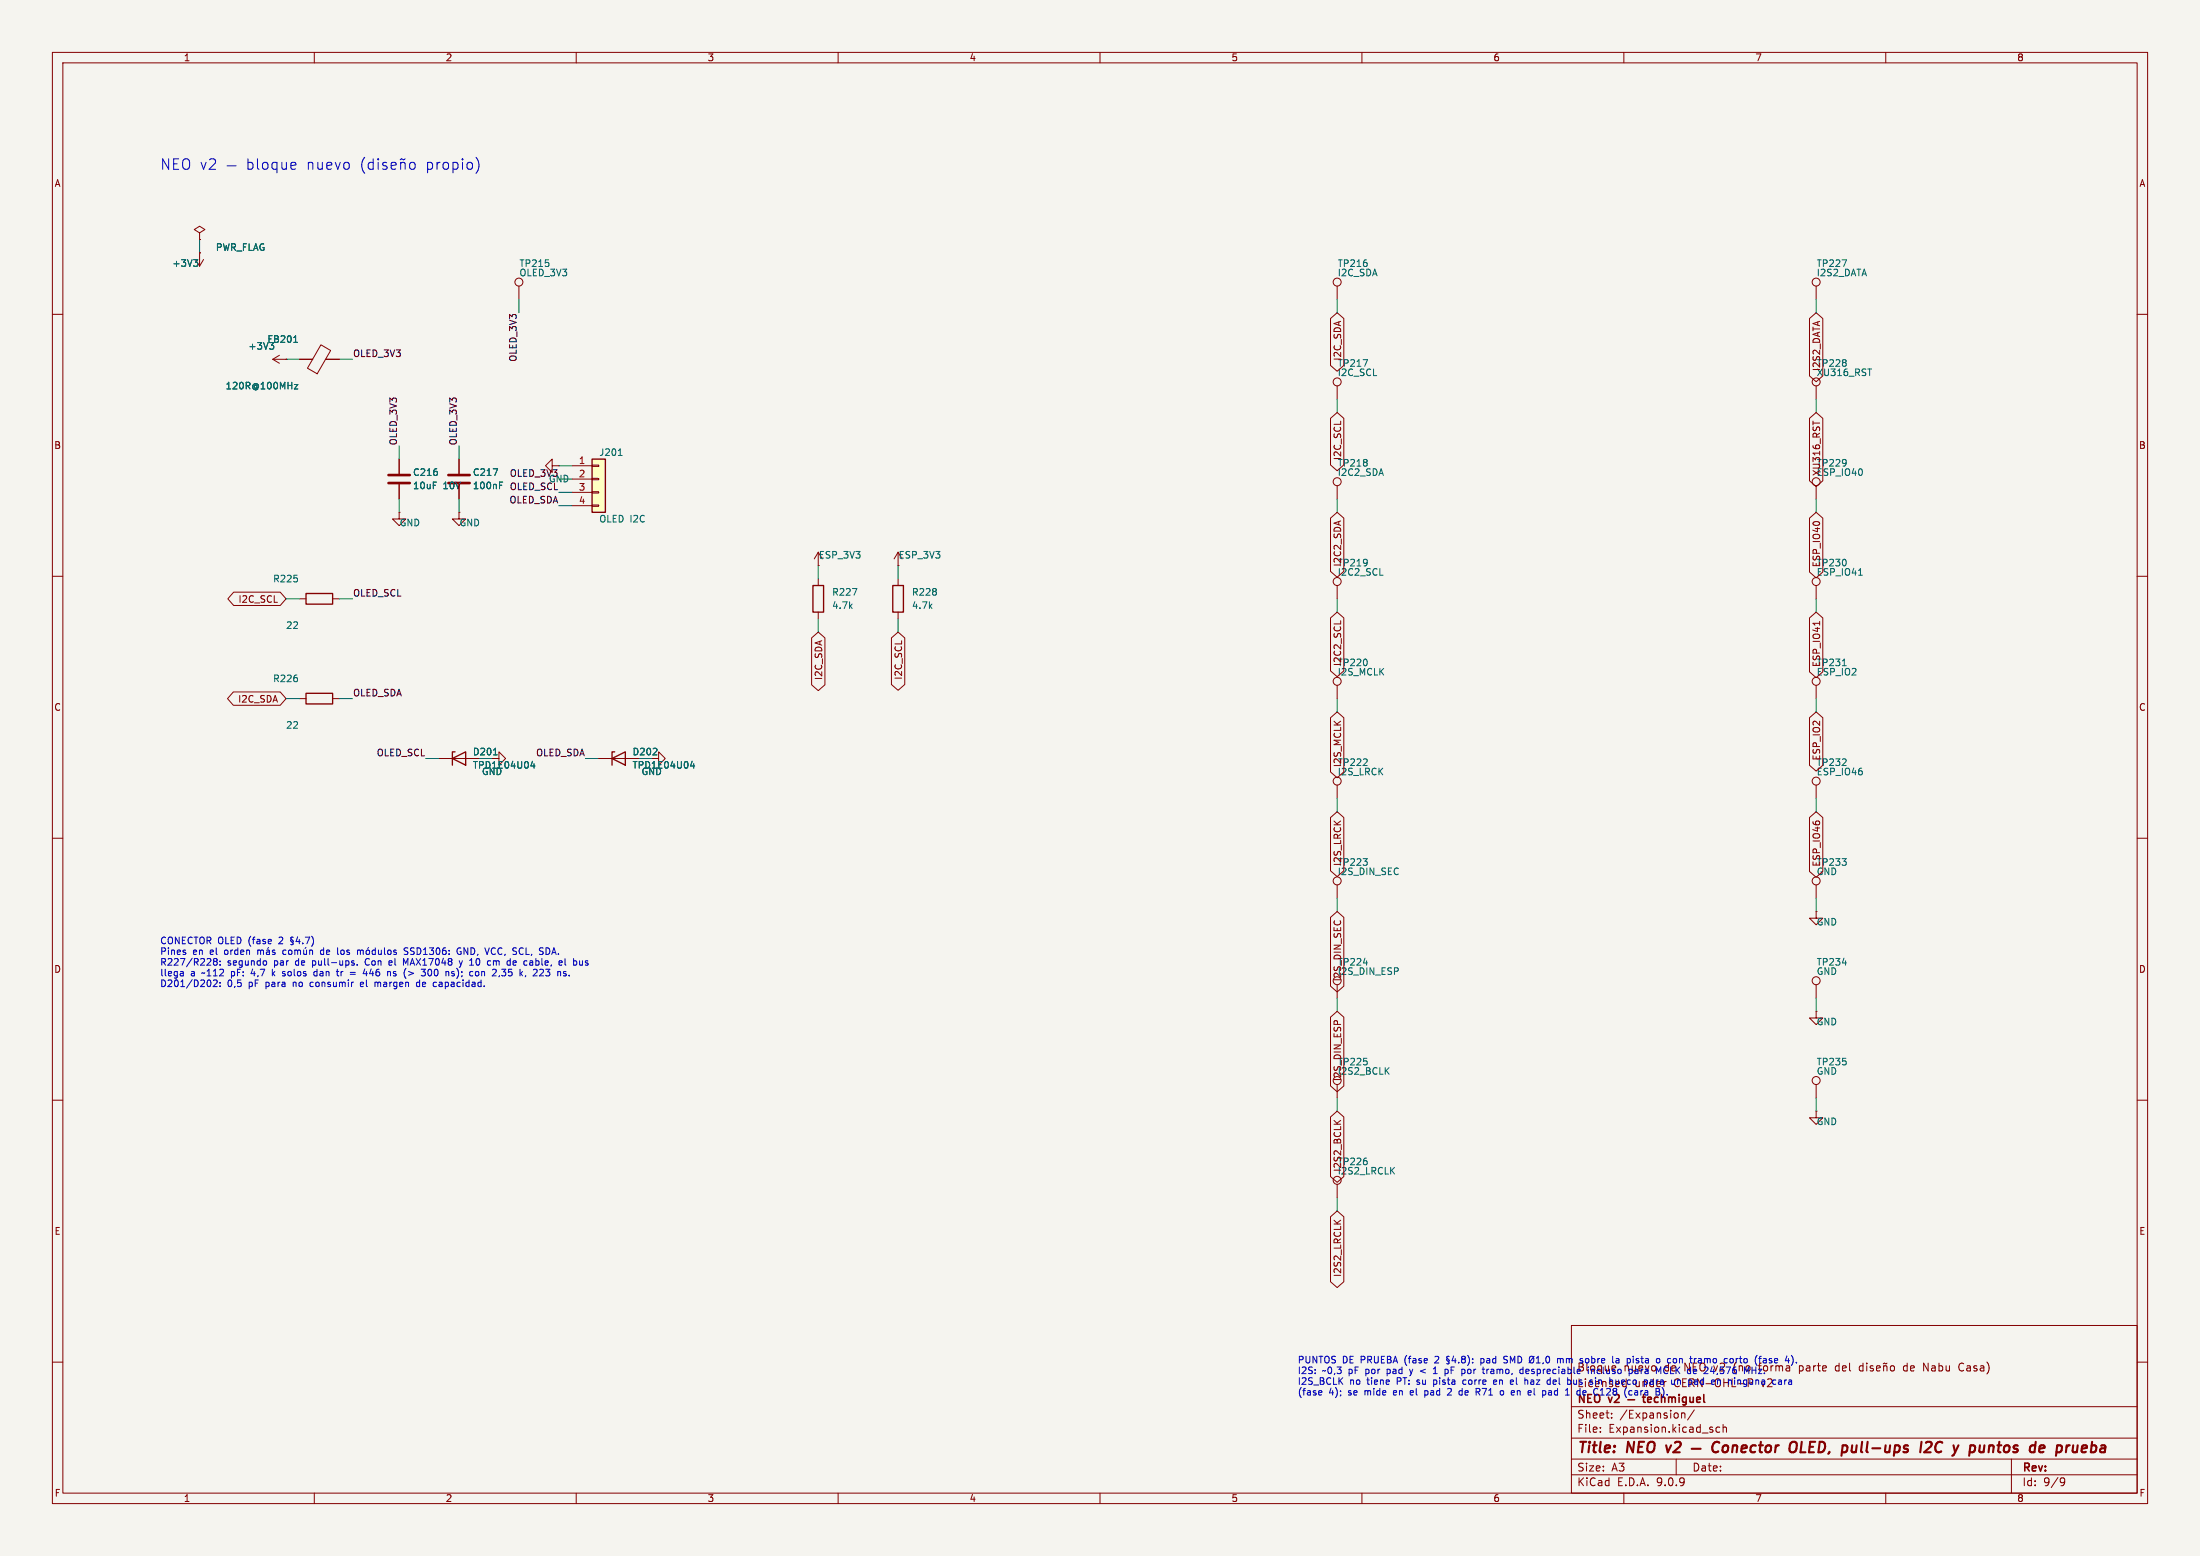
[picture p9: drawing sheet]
<svg xmlns="http://www.w3.org/2000/svg" width="420mm" height="297mm" viewBox="0 0 420 297" stroke-linecap="round" stroke-linejoin="round" font-family="sans-serif">
<path d="M0 0h420v297h-420z" fill="#f5f4ef" stroke="#f5f4ef" stroke-width=".19"/>
<g fill="none" stroke="#840000" stroke-width=".19">
<path d="M10 10h400v277h-400zM12 12h396v273h-396zM60 10v2M110 10v2M160 10v2M210 10v2M260 10v2M310 10v2M360 10v2M37.3 49.5l.8 1.3M38.1 48.3h.1M38.1 44.5l1-.7-1-.6-1 .6 1 .7v1.2"/>
<path d="M38.1 45.7h.1M38.1 48.3v2.5M38.9 49.5l-.8 1.3M10 60h2M408 60h2M255.3 92.7v2.6M10 110h2M156.2 110.5v1.3M156.2 116.8v1.3M408 110h2M346.7 130.8v2.6M10 160h2"/>
<path d="M346.7 149.9v2.5M408 160h2M346.7 168.9v2.6M10 210h2M408 210h2M300 253h108v32h-108zM10 260h2M300 278.5h108M300 274.5h108M300 268.5h108M305.5 273.2v.2M305.5 272.5v.1"/>
<path d="M307.7 270.5v.2M307.7 269.8v.1M308.2 260.7l.2 .1M320 278.5v3M321 269.7v1M321 269.8l.2-.1 .4 .1 .1 .9M323.4 269.1l-1.2 1.9M328.3 272.5l-.4-.1-.3 .3 .1 .6h.6M328.9 272.5l.3-.1 .3 .1 .1 .9M328.9 271.9v1.5M343.5 260.7v1.5M343.5 261.6l.2 .1"/>
<path d="M343.7 260.7l-.2 .1M350.7 260.7l-.3 .3v.4l.3 .3M355.7 260.2v1.5M355.7 260.8l-.5-.1-.3 .3 .2 .6h.6M356.4 260.2v.1M356.4 260.7v1M357.6 260.8l-.4-.1-.2 .2 .1 .2 .5 .2v.3h-.6M358.2 261.2l.7-.2v-.2l-.5-.1-.2 .2 .1 .7h.6M359.6 260.8l.2-.1 .4 .1v.9M359.6 260.7v1M360.2 260.2l-.2 .1-.3-.1-.2 .1M361 260.8l.4-.1 .3 .3v.4l-.3 .3-.4-.1-.1-.2z"/>
<path d="M363.9 260.7l-.4 .1-.1 .2v.5l.5 .2M367.2 260.2l.9 1.5v-1.5M368.8 260.8h.6v.9M369.4 261l-.5 .1a.29 .29 0 0 0-.2 .3 .29 .29 0 0 0 .2 .3l.5-.1M370.2 260.8l.4-.1 .3 .3-.2 .6h-.5M370.2 260.2v1.5M371.5 260.7l.1 .9 .3 .1 .3-.2M372.2 260.7v1M374.9 260.3a.6 .6 0 0 0-.8 0 .6 .6 0 0 0-.2 .7 .56 .56 0 0 0 .3 .6 .56 .56 0 0 0 .7-.1M384 278.5v6.5M408 260h2M60 285v2"/>
<path d="M110 285v2M160 285v2M210 285v2M260 285v2M300 281.5h108M310 285v2M360 285v2M393.6 282.1l.5 .1a.99 .99 0 0 1-.4 1.4h-.3M394.2 282.7l-.3 .3h-.3"/>
<circle cx="255.3" cy="91.9" r=".76"/>
<circle cx="346.7" cy="130" r=".76"/>
<circle cx="346.7" cy="149.1" r=".76"/>
<circle cx="346.7" cy="168.1" r=".76"/>
</g>
<g fill="none" stroke="#840000" stroke-width=".4">
<path d="M318.1 275.9l.3 1.3M322.9 276.5h1.8M328.2 275.4a.88 .88 0 0 0-1 0 .88 .88 0 0 0-.3 .9 .69 .69 0 0 0 .3 .8 .69 .69 0 0 0 .8-.1M329 276.1a.52 .52 0 0 1 .5-.2 .52 .52 0 0 1 .4 .4v.5a.55 .55 0 0 1-.6 .4 .55 .55 0 0 1-.5-.4zM330.8 276.1a.49 .49 0 0 1 .9 .1l-.2 1M330.8 275.9l-.1 1.3M332.5 276.5l.9-.2v-.3h-.8l-.2 .9 .3 .3 .6-.1M335.2 276a.66 .66 0 0 0-1 .3l-.1 .5 .2 .3h.8M335.8 275.9h.7M336.2 275.2l-.3 1.7 .1 .2 .4 .1M337.2 276.1a.52 .52 0 0 1 .5-.2 .52 .52 0 0 1 .4 .4l-.1 .5a.55 .55 0 0 1-.5 .4 .55 .55 0 0 1-.5-.4zM339 275.9l-.1 1.3"/>
<path d="M339.6 275.9l-.4 .1-.2 .3M341.8 275.5a.69 .69 0 0 1 1.2 0 1.47 1.47 0 0 1-.6 1.7l-.6-.1a1.5 1.5 0 0 1 0-1.6zM344 275.2l-.3 2h1M354.3 277l-.1 .1M354.5 275.9l-.2 1.3M367.7 275.4l.3-.2h.4l.3 .2 .1 .4-.2 .3-1.3 1.1h1.3M370.7 275.3a1.02 1.02 0 0 0-1.2 .6 1.02 1.02 0 0 0 .5 1.3l.6-.2M376.9 276l.2 .3-.2 .7M381.3 275.9h.8M381.7 275.2l-.2 1.7 .2 .3M392.7 276h.8l.1 .3v.5a.66 .66 0 0 1-.8 .4M399.2 277.1h.7"/>
<path d="M399.4 275.2l-.3 2M399.9 275.9l-.6 .1"/>
</g>
<g fill="none" stroke="#840000" stroke-width=".3">
<path d="M310.8 267.2h1.2M313.8 267.6l.3 .1M314.6 267.6h.6M316 267.6h.5M317.2 266.2v1.5M317.8 266.8v.9M318.5 266.7v1M319 266.7l-.5 .1M319.2 266.9v.8M319.8 266.9v.8M320.5 266.7v1M321.3 267.6h.6"/>
<path d="M321.9 266.7v1.2l-.3 .3-.3-.1M322.6 266.7l.1 .9 .3 .1 .3-.2M323.3 266.7v1M323.9 267.2l.7-.2-.1-.2-.4-.1-.2 .2 .1 .7h.5M325.3 266.2v1.3l.2 .2"/>
</g>
<path d="M155.2 111.8h2v5h-2z" fill="none" stroke="#840000" stroke-width=".25"/>
<path d="M37 49.6h.7l-.4 .5M37.5 50.1l.2 .2v.3l-.2 .2M162.7 112.3h.9l-.6 1.3M351.7 127.1h.7" fill="none" stroke="#006464" stroke-width=".19"/>
<path d="M113 87.6h2.6v10.2h-2.6z" fill="#ffffc2"/>
<path d="M113 87.6h2.6v10.2h-2.6zM58.4 113.3h5.1v2h-5.1zM170.4 111.8h2.1v5h-2.1zM58.4 132.3h5.1v2.1h-5.1zM86.4 144.8l2.5-1.3v2.6zM86.9 143.5h-.5v2.6M116.8 144.8l2.6-1.3v2.6zM117.3 143.5h-.5v2.6" fill="none" stroke="#840000" stroke-width=".25"/>
<g fill="none" stroke="#840000" stroke-width=".19">
<path d="M38.1 48.3h.1M38.1 45.7h.1M99.1 54.6v2.6M255.3 54.6v2.6M346.7 54.6v2.6M52.1 68.6l1.2 .7M52.1 68.6h2.5M53.3 67.8l-1.2 .8M54.6 68.6h.1M57.1 68.6h2.6M61.3 65.8l1.8 1.1-2.5 4.4-1.9-1zM62.2 68.6h2.6"/>
<path d="M254 79.9l1.3-1.2 1.2 1.2v8.8l-1.2 1.2-1.3-1.2zM254 60.8l1.3-1.1 1.2 1.1v9l-1.2 1.1-1.3-1.1zM255.3 73.7v2.5M345.4 60.8l1.3-1.1 1.3 1.1v11l-1.3 1.1-1.3-1.1zM345.4 79.9l1.3-1.2 1.3 1.2v11.9l-1.3 1.1-1.3-1.1zM346.7 73.7v2.5M76.2 97.8v1.3h1.3l-1.3 1.2-1.3-1.2h1.3M76.2 97.8h.1M76.2 87.6v2.8M76.2 92.5v2.8M87.6 97.8v1.3h1.3l-1.3 1.2-1.2-1.2h1.2M87.6 97.8h.1"/>
<path d="M87.6 87.6v2.8M87.6 92.5v2.8M105.4 88.9v-1.3l-1.3 1.3 1.3 1.3v-1.3h1.3M106.7 88.9h.1M109.2 88.9h3.8M109.2 91.4h3.8M109.2 94h3.8M109.2 96.5h3.8M113 88.8h1.3v.2h-1.3zM113 91.3h1.3v.3h-1.3zM113 93.9h1.3v.2h-1.3zM113 96.4h1.3v.2h-1.3z"/>
<path d="M254 98.9l1.3-1.1 1.2 1.1v10.2l-1.2 1.1-1.3-1.1zM345.4 98.9l1.3-1.1 1.3 1.1v10.3l-1.3 1.1-1.3-1.1zM346.1 80.4v.7M346.7 92.7v2.6M44.6 113h8.9l1.1 1.3-1.1 1.3h-8.9l-1.1-1.3zM57.1 114.3h1.3M63.5 114.3h1.3M155.4 106.7l.8-1.3v2.6M156.2 108h.1M170.7 106.7l.7-1.3v2.6M171.4 108h.1M171.4 110.5v1.3"/>
<path d="M171.4 116.8v1.3M254 118l1.3-1.2 1.2 1.2v10.1l-1.2 1.1-1.3-1.1zM255.3 111.8v2.5M255.9 118.5v.6M345.4 118l1.3-1.2 1.3 1.2v10.2l-1.3 1.1-1.3-1.1zM346.7 111.8v2.5M347.4 118.6v.7M44.5 132.1h9l1.1 1.3-1.1 1.2h-9l-1.1-1.2zM57.1 133.4h1.3M63.5 133.4h1.3M154.9 121.8l1.3-1.1 1.3 1.1v8.9l-1.3 1.1-1.3-1.1zM170.2 121.8l1.2-1.1 1.3 1.1v8.9l-1.3 1.1-1.2-1.1z"/>
<path d="M254 137l1.3-1.1 1.2 1.1v10.3l-1.2 1.2-1.3-1.2zM255.3 130.8v2.6M345.4 137l1.3-1.1 1.3 1.1v9.1l-1.3 1.1-1.3-1.1zM83.8 144.8h7.6M94 144.8h1.2v-1.3l1.3 1.3-1.3 1.3v-1.3M114.3 144.8h7.6M124.5 144.8h1.2v-1.3l1.3 1.3-1.3 1.3v-1.3M254 156.1l1.3-1.2 1.2 1.2v10.1l-1.2 1.1-1.3-1.1zM255.3 149.9v2.5M345.4 156.1l1.3-1.2 1.3 1.2v10.2l-1.3 1.1-1.3-1.1zM254 175.1l1.3-1.1 1.2 1.1v13.1l-1.2 1.1-1.3-1.1zM255.3 168.9v2.6"/>
<path d="M346.7 174v1.3h1.3l-1.3 1.2-1.3-1.2h1.3M346.7 174h.1M254 194.2l1.3-1.2 1.2 1.2v13.1l-1.2 1.1-1.3-1.1zM255.3 188v2.5M346.7 193v1.3h1.3l-1.3 1.3-1.3-1.3h1.3M346.7 193h.1M346.7 188v2.5M254 213.2l1.3-1.1 1.2 1.1v11.4l-1.2 1.1-1.3-1.1zM254.7 213.9l.7 .7M255.3 207v2.6M255.9 213.9l-.7 .5M346.7 212.1v1.3h1.3l-1.3 1.2-1.3-1.2h1.3"/>
<path d="M346.7 212.1h.1M346.7 207v2.6M254 232.3l1.3-1.2 1.2 1.2v12.4l-1.2 1.1-1.3-1.1zM255.3 226.1v2.5"/>
<circle cx="99.1" cy="53.8" r=".76"/>
<circle cx="255.3" cy="53.8" r=".76"/>
<circle cx="346.7" cy="53.8" r=".76"/>
<circle cx="255.3" cy="72.9" r=".76"/>
<circle cx="346.7" cy="72.9" r=".76"/>
<circle cx="346.7" cy="91.9" r=".76"/>
<circle cx="255.3" cy="111" r=".76"/>
<circle cx="346.7" cy="111" r=".76"/>
<circle cx="255.3" cy="130" r=".76"/>
<circle cx="255.3" cy="149.1" r=".76"/>
<circle cx="255.3" cy="168.1" r=".76"/>
<circle cx="255.3" cy="187.2" r=".76"/>
<circle cx="346.7" cy="187.2" r=".76"/>
<circle cx="255.3" cy="206.2" r=".76"/>
<circle cx="346.7" cy="206.2" r=".76"/>
<circle cx="255.3" cy="225.3" r=".76"/>
</g>
<g fill="none" stroke="#006464" stroke-width=".19">
<path d="M37 49.6h.7l-.4 .5M37.5 50.1l.2 .2v.3l-.2 .2M351.7 49.6h.8l-.5 1.3M52.3 66.1v.3l-.3 .3M56.1 65.3h.7M56.2 73.4h.7l-.7 .8h.7M56.3 64.3l.1-.2v1.2M260.2 68.6h.9l-.6 1.3M356.6 70.4h.7M94.2 89.5h.8l-.5 1.2M95.4 92.6h.4M95.4 92h.6"/>
<path d="M118 86.9h.8M263.4 109.8h.6M354.8 109.8h.7M94.2 144.1h.7M101.3 146.2h.8M102 145.8v.8M131.8 146.2h.8M132.4 145.8v.8M260.3 183.8h.8M351.7 183.8h.8M264.6 204.3l.6 .7M265.2 203.8l-.7 .7"/>
</g>
<path d="M74.2 90.7h4M74.2 92.2h4M85.6 90.7h4.1M85.6 92.2h4.1" fill="none" stroke="#840000" stroke-width=".51"/>
<g fill="none" stroke="#009600" stroke-width=".19">
<path d="M38.1 45.7v2.6M99.1 57.2v2.5M255.3 57.2v2.5M346.7 57.2v2.5M54.6 68.6h2.5M64.8 68.6h2.5M255.3 76.2v2.5M346.7 76.2v2.5M76.2 85.1v2.5M76.2 95.3v2.5M87.6 85.1v2.5M87.6 95.3v2.5"/>
<path d="M106.7 88.9h2.5M106.7 96.5h2.5M106.7 94h2.5M106.7 91.4h2.5M255.3 95.3v2.5M346.7 95.3v2.5M54.6 114.3h2.5M64.8 114.3h2.5M156.2 108v2.5M156.2 118.1v2.6M171.4 108v2.5M171.4 118.1v2.6"/>
<path d="M255.3 114.3v2.5M346.7 114.3v2.5M54.6 133.4h2.5M64.8 133.4h2.5M255.3 133.4v2.5M346.7 133.4v2.5M81.3 144.8h2.5M111.8 144.8h2.5M255.3 152.4v2.5M346.7 152.4v2.5M255.3 171.5v2.5M346.7 171.5v2.5"/>
<path d="M255.3 190.5v2.5M346.7 190.5v2.5M255.3 209.6v2.5M346.7 209.6v2.5M255.3 228.6v2.5"/>
</g>
<g fill="none" stroke="#0000c2" stroke-width=".19">
<path d="M43.3 31.7h1.8M47.3 30.3v2M47.3 31.1l.6-.1 .4 .4v.5l-.2 .3h-.8M49.2 30.3v1.7l.2 .3M50.2 31.2a.54 .54 0 0 1 .5-.2 .54 .54 0 0 1 .5 .4v.5a.54 .54 0 0 1-.6 .4 .54 .54 0 0 1-.5-.4zM52.9 31.1l-.6-.1-.4 .4v.5l.2 .3h.8M52.9 31v2M53.8 31l.1 1.2a.54 .54 0 0 0 .8-.1M54.7 31v1.3M55.5 31.7l1-.2-.1-.4-.6-.1-.3 .3 .1 .9h.8M69.6 30a2.29 2.29 0 0 0 0 3.1M71.2 31.1l-.5-.1-.4 .4v.5l.2 .3h.7"/>
<path d="M71.2 30.3v2M72.2 30.3v.2M72.2 31v1.3M73.8 31.1l-.5-.1-.2 .3 .1 .3 .6 .1v.5h-.7M74.7 31.7l.9-.2-.1-.4-.5-.1-.3 .3 .1 .9h.7M76.5 31.2a.5 .5 0 0 1 .8 .1v1M76.5 31v1.3M77.3 30.3l-.2 .2-.4-.2-.3 .2M78.3 31.2a.54 .54 0 0 1 .5-.2 .54 .54 0 0 1 .4 .4v.5a.54 .54 0 0 1-.5 .4 .54 .54 0 0 1-.5-.4zM90.9 30a2.29 2.29 0 0 1 0 3.1M55.7 179.3l-.2 .2 .5 .6-.2 .2h-.3M56 178.9h-.3l-.2 .2 .5 .6-.2 .2"/>
<path d="M56.8 178.8l-.3 .9h.8M57.1 179.3v.8M58.3 178.9h.8l-.5 1.2M59.5 178.7a1.46 1.46 0 0 1 0 1.9M34.6 185.4l.4 .2v.7M35 186.2l-.4 .1M35 185.7l-.4 .1M35.4 181.8v.3M40.7 183.2l.3 .3M41 183.5l-.3 .2 .1 .4 .2 .1h.3l.2-.2v-.3l-.3-.2M41 183.5h.2M41.5 183.2l-.3 .3"/>
<path d="M41.5 187.3l-.1 .3-.7 .7h.8M42 184.1v.1M42 183.4v.2M42 187.5v.2M42 188.2v.1M49.2 181.3v.9M49.8 181.5v.7M50.3 181.5v.7M50.7 183.4l.2 .2v.4l-.2 .2M51.4 181.5v.7M51.4 181.6l-.4 .1-.2 .2 .2 .3 .4-.1M52 185v1.3"/>
<path d="M52.5 185.4l-.5 .5M52.5 181.4l-.3-.1-.2 .2v.2l.5 .1v.3h-.5M54 186.3h.3M54.1 185.9h.2M54.6 181.4l-.4-.1-.2 .3 .1 .5h.5M55.2 181.4l.3-.1 .2 .3v.3l-.2 .3-.3-.1-.1-.2zM56.3 181.5l.3-.2 .2 .2M56.3 181.3v.9M56.8 181.5l.2-.2 .3 .1 .1 .8M56.8 181.5v.7M57.8 180v.1M58 181.3v.8l.3 .1 .2-.1"/>
<path d="M58.4 180.9l-.2 .1M58.5 181.3v.9M59.1 181.5l.2-.2 .3 .1 .1 .8M59.1 181.3v.9M59.4 187.5l-.2 .2v.4l.2 .2M60 185.6v.6l.2 .1 .3-.1M61.7 181.3l-.4 .1-.1 .2v.5l.5 .1M64.4 186.1l.3 .2M64.5 182.1l.1 .1M65.2 181.4l.3-.1 .2 .3v.3l-.2 .3-.3-.1-.1-.2zM66.7 181.4l-.3-.1-.2 .2 .1 .2 .4 .1v.3h-.5M66.9 185.6h.9"/>
<path d="M66.9 186h.9M67.2 183.7l.5 .3-.1 .2h-.4M67.2 183.4h.4M68.2 184.1v.1M68.3 181.5l.3-.2 .2 .2M68.3 181.3v.9M68.8 181.5l.2-.2 .3 .1v.8M68.8 181.5v.7M69.2 187.5l-.4 .2 .1 .6h.3M69.4 187.8l-.6 .1M69.6 184.9l-.3 1h.8M69.9 185.4v.9"/>
<path d="M69.9 183l-.2 .5 .2 .7M70 181.4l.3-.1 .3 .3v.3l-.3 .3-.3-.1-.1-.2zM70.4 180.9l-.2 .1M71.6 187.6l.3-.1 .2 .2M71.6 187.5v.8M71.6 181.4l-.3-.1-.3 .3 .2 .5h.4M71.6 180.9v1.3M72.2 181.3l.1 .8 .3 .1 .2-.1M72.8 181.3v.9M73.4 180.9v1.1l.2 .2M74.1 181.4l.3-.1 .3 .3v.3l-.3 .3-.3-.1-.1-.2zM74.5 185.5v.8"/>
<path d="M74.7 183.4l-.5 .2 .1 .6h.4M74.8 183.7l-.6 .1M75.1 186.2l.4 .1M75.5 185.4l-.4 .2 .1 .2 .3 .1M75.6 181.4l-.3-.1-.1 .2v.2l.4 .1v.3h-.4M77.5 184.8l-.2 .4M77.9 181l-.5-.1-.2 .1v.4l.6 .2 .1 .3-.3 .3-.5-.1M77.9 183l-.5 .9-.4-.9v1.2M78 185.4l1 .4-1 .4M79.6 187.6v.6l.1 .1h.4M80.1 187.1v1.2M81.7 185.2v.8l.3 .3 .2-.1"/>
<path d="M83.2 187.5h.1M83.3 188.3h-.1M86.2 185.7l.6 .3-.2 .3-.4-.1M86.7 185.5l-.3-.1-.2 .2M87.7 183.4l.3 .8M88 181a.59 .59 0 0 0-.8 .6 .59 .59 0 0 0 .8 .5v-.5h-.2M88 184.2l-.3 .5M88.3 183.4l-.3 .8M90 183v1.2M90.9 185.5l.3-.1 .2 .3-.1 .5h-.4M94.2 185l-.2 .1M95.8 186.2l.2 .1 .4-.1"/>
<path d="M96.6 185l-.5 .5 .3 .1M97.4 183v1.2M98 183.4l-.1 .7 .5 .1M98.6 183.7l-.7 .1M101.2 184.2h.4M101.6 183.7l-.4 .1M102.5 185.6l-.7 .7h.7M104.2 186.2l.5 .1M104.2 180.9l.6 .2M104.8 182l-.6 .2M107.3 183.4v.3l-.6 .1M107.9 183v1.1l.1 .1"/>
<path d="M108.7 186.2v.1M111.2 184.1l-.4 .1M111.2 183.4v.8M276.4 259.3l-.2 .2 .5 .7-.2 .1h-.3M276.7 258.9h-.3l-.2 .2 .5 .6-.2 .2M277.5 258.8l-.3 .9h.8M277.8 259.3v.9M279.3 259.4l-.3-.2 .3-.3h.2l.2 .2-.2 .3M279.3 259.4l-.3 .3 .1 .3 .2 .2 .3-.1 .1-.2v-.2l-.2-.3M279.3 259.4h.2M280.2 258.7a1.46 1.46 0 0 1 0 1.9M281.1 259.4v.1"/>
<path d="M282.7 259.3v1.3M283.1 259.3l-.4 .1M287.8 258.9h-.5l-.2 .1v.4l.6 .2 .1 .3-.3 .3-.4-.1M289.8 258.9a.64 .64 0 0 1 .7 .6 .64 .64 0 0 1-.7 .7zM292 259.1l.3-.2a.43 .43 0 0 1 .5 .4v.4a.42 .42 0 0 1-.4 .5 .42 .42 0 0 1-.4-.5zM292.9 258.9l-1 1.3M293.3 259.2l.4-.3v1.3M295.2 259l.2-.1a.68 .68 0 0 1 .4 .6 .68 .68 0 0 1-.4 .7l-.3-.5zM297.3 259.4l.4-.1 .2 .2M297.3 259.3v.9M297.9 259.5v.7M298.4 259.4l-.3-.1-.2 .2"/>
<path d="M302.8 259.4l-.1 .5M308.5 259.4h.5l.1 .8M309.1 259.6l-.5 .1-.1 .1 .1 .4 .5-.1M311.8 258.9v.1M311.8 259.3v.9M320 259.4l.1 .5M322.7 258.9v1.1M324.3 259.4l.3-.1 .2 .2M324.8 259.6l-.5 .1M330.4 259.4h.4l.1 .5M331.4 259.3v.9M331.6 259.4l-.2 .1"/>
<path d="M335.4 258.7v.1M336.6 259.4h.5l.1 .8M337.2 259.6l-.6 .1M252.2 265.4l.1 .3-.6 .2M252.3 266.2l-.4 .1M269.1 261.4l.3 .8M269.3 262.5l-.2 .1M269.4 265.4l-.2 .2v.5l.2 .2M269.8 265.7l-.6 .2M272 266.2l.4 .1M272 265.4v1.3M272.1 261.4l-.9 .3 .9 .4"/>
<path d="M272.4 265.4l-.4 .1M273.6 262.2h.8M273.7 263.4v1.3M273.7 264.2h.1M273.8 263.4l-.1 .1M273.9 261.1l-.3 .2M274 260.9v1.3M275.9 261.4h.3l.3 .2-.1 .5h-.5M275.9 261.4v1.2M277 265.6l-.7 .7h.8M278.5 260v.2M278.8 265.4l.3 .1"/>
<path d="M279.1 266.2l-.3 .1M279.1 265v1.3M279.3 263.5v.6l.4 .1M279.5 263.4h.2M281.1 260v.2M282.1 265.7l.4 .6M282.5 265.3v.3l-.2 .1M282.7 260.1l.4 .1M283.1 260.9v1.1M283.9 261.4v.8M283.9 261.5v.1M285.2 263.5v.7h.5"/>
<path d="M285.7 263.7l-.6 .1M286.6 265.4l.3 .1 .2 .2-.1 .5-.4 .1M288.3 260.2v-1.3l.5 .9 .4-.9v1.3M288.9 264.2h-.4M288.9 263.5v.2l-.6 .1M289.7 265.4v.9M290 265.4l-.3 .2M290.2 262.1l.2 .1 .3-.1M290.7 261.4h-.3l-.2 .1M290.7 260.9v1.3M291.5 263.4l.1 .1M291.7 263.6v.6"/>
<path d="M291.7 261.4l-.4 .1 .1 .6 .3 .1M291.9 261.7l-.6 .1M292.9 265v1.1l.1 .2M293.3 260.2h.7M294.6 260.1l-.1 .2M295.6 266.2h.6M295.6 265.5h.5l.1 .8M296.2 265.7l-.6 .2M302.8 265.6v.1l-.6 .2M312.6 265.7l-.4 .1-.2 .2 .2 .3 .4-.1M312.6 265.6v.7M316.2 260.9l.4 .9 .5-.9v1.3"/>
<path d="M318.3 266.2v.1M330.4 260.1h.4M334.5 261.5h.7M335.2 260.9v1.3M340.7 263.4v.8M341.1 263.4l-.4 .2M342.9 260v.2"/>
</g>
<g font-size="2.8" fill="#0000c2">
<text x="30.5" y="32.7">NEO v2</text>
<text x="58.5" y="32.7">nuevo</text>
<text x="81.4" y="32.7">propio)</text>
</g>
<g font-size="2.8" fill="#840000">
<text x="301" y="277.9">Title:</text>
<text x="310.6" y="277.9">NEO</text>
<text x="319" y="277.9">v2</text>
<text x="344.9" y="277.9">OLED,</text>
<text x="355.7" y="277.9">pull-ups</text>
<text x="371.4" y="277.9">I2C</text>
<text x="378.6" y="277.9">y</text>
<text x="382.5" y="277.9">puntos</text>
<text x="394.8" y="277.9">de</text>
<text x="400.6" y="277.9">prueba</text>
</g>
<g font-size="2.1" fill="#0000c2">
<text x="301" y="262">Bloque</text>
<text x="309.9" y="262">nuevo</text>
<text x="317.7" y="262">de</text>
<text x="321.7" y="262">NEO v2</text>
<text x="331.3" y="262">(no</text>
<text x="336.4" y="262">forma</text>
<text x="301" y="268.2">NEO</text>
<text x="301" y="265">Licensed</text>
<text x="307.2" y="268.2">v2</text>
<text x="312" y="265">under</text>
<text x="319.6" y="265">CERN-OHL-P</text>
<text x="336.4" y="265">v2</text>
</g>
<g font-size="2.1" fill="#840000">
<text x="344.2" y="262">parte</text>
<text x="351.2" y="262">del</text>
<text x="364.6" y="262">de</text>
<text x="375.4" y="262">Casa)</text>
<text x="301" y="273.7">File:</text>
<text x="301" y="271">Sheet:</text>
<text x="307.1" y="273.7">Expansion.kicad_sch</text>
<text x="309.2" y="271">/Expansion/</text>
<text x="301" y="281.1">Size:</text>
<text x="307.6" y="281.1">A3</text>
<text x="323" y="281.1">Date:</text>
<text x="386" y="281.3">Rev:</text>
<text x="301" y="283.9">KiCad</text>
<text x="308.7" y="283.9">E.D.A.</text>
<text x="316.3" y="283.9">9.0.9</text>
<text x="386" y="283.9">Id:</text>
<text x="390.1" y="283.9">9/9</text>
</g>
<g font-size="1.8" fill="#840000">
<text x="35" y="11.9">1</text>
<text x="85" y="11.9">2</text>
<text x="135" y="11.9">3</text>
<text x="185" y="11.9">4</text>
<text x="235" y="11.9">5</text>
<text x="285" y="11.9">6</text>
<text x="335" y="11.9">7</text>
<text x="385" y="11.9">8</text>
<text x="10.3" y="35.9">A</text>
<text x="408.3" y="35.9">A</text>
<text x="256.2" y="68.9" transform="rotate(-90 256.2 68.9)">I2C_SDA</text>
<text x="346.7" y="70.2">TP228</text>
<text x="347.7" y="70.9" transform="rotate(-90 347.7 70.9)">I2S2_DATA</text>
<text x="10.3" y="85.9">B</text>
<text x="256.2" y="87.9" transform="rotate(-90 256.2 87.9)">I2C_SCL</text>
<text x="346.7" y="89.3">TP229</text>
<text x="408.2" y="85.9">B</text>
<text x="347.7" y="91" transform="rotate(-90 347.7 91)">XU316_RST</text>
<text x="255.3" y="108.3">TP219</text>
<text x="256.2" y="108.3" transform="rotate(-90 256.2 108.3)">I2C2_SDA</text>
<text x="346.7" y="108.3">TP230</text>
<text x="347.7" y="108.4" transform="rotate(-90 347.7 108.4)">ESP_IO40</text>
<text x="45.4" y="115.3">I2C_SCL</text>
<text x="157.2" y="129.9" transform="rotate(-90 157.2 129.9)">I2C_SDA</text>
<text x="172.4" y="129.8" transform="rotate(-90 172.4 129.8)">I2C_SCL</text>
<text x="255.3" y="127.4">TP220</text>
<text x="256.2" y="127.2" transform="rotate(-90 256.2 127.2)">I2C2_SCL</text>
<text x="346.7" y="127.4">TP231</text>
<text x="347.7" y="127.4" transform="rotate(-90 347.7 127.4)">ESP_IO41</text>
<text x="10.3" y="135.9">C</text>
<text x="45.4" y="134.3">I2C_SDA</text>
<text x="408.2" y="135.9">C</text>
<text x="90.2" y="144.4">D201</text>
<text x="255.3" y="146.4">TP222</text>
<text x="256.2" y="146.5" transform="rotate(-90 256.2 146.5)">I2S_MCLK</text>
<text x="347.7" y="145.3" transform="rotate(-90 347.7 145.3)">ESP_IO2</text>
<text x="255.3" y="165.5">TP223</text>
<text x="256.2" y="165.4" transform="rotate(-90 256.2 165.4)">I2S_LRCK</text>
<text x="346.7" y="165.5">TP233</text>
<text x="347.7" y="165.5" transform="rotate(-90 347.7 165.5)">ESP_IO46</text>
<text x="10.3" y="185.9">D</text>
<text x="255.3" y="184.5">TP224</text>
<text x="408.2" y="185.9">D</text>
<text x="255.3" y="186.3">I2S_DIN_ESP</text>
<text x="256.2" y="187.4" transform="rotate(-90 256.2 187.4)">I2S_DIN_SEC</text>
<text x="255.3" y="203.6">TP225</text>
<text x="255.3" y="205.3">I2S2_BCLK</text>
<text x="256.2" y="206.5" transform="rotate(-90 256.2 206.5)">I2S_DIN_ESP</text>
<text x="255.3" y="222.6">TP226</text>
<text x="256.2" y="223.8" transform="rotate(-90 256.2 223.8)">I2S2_BCLK</text>
<text x="10.3" y="235.9">E</text>
<text x="408.3" y="235.9">E</text>
<text x="256.2" y="243.8" transform="rotate(-90 256.2 243.8)">I2S2_LRCLK</text>
<text x="344.1" y="260.6">4).</text>
<text x="319.4" y="266.7">B).</text>
<text x="10.3" y="285.9">F</text>
<text x="35" y="286.9">1</text>
<text x="85" y="286.9">2</text>
<text x="135" y="286.9">3</text>
<text x="185" y="286.9">4</text>
<text x="235" y="286.9">5</text>
<text x="285" y="286.9">6</text>
<text x="335" y="286.9">7</text>
<text x="385" y="286.9">8</text>
<text x="408.3" y="285.9">F</text>
</g>
<g font-size="1.8" fill="#006464">
<text x="32.8" y="51.1">+3V3</text>
<text x="41.1" y="48.1">PWR_FLAG</text>
<text x="99.1" y="51.2">TP215</text>
<text x="99.1" y="52.9">OLED_3V3</text>
<text x="255.3" y="51.2">TP216</text>
<text x="255.3" y="52.9">I2C_SDA</text>
<text x="346.7" y="51.2">TP227</text>
<text x="346.7" y="52.9">I2S2_DATA</text>
<text x="50.9" y="65.6">FB201</text>
<text x="47.3" y="66.9">+3V3</text>
<text x="255.3" y="70.2">TP217</text>
<text x="255.3" y="72">I2C_SCL</text>
<text x="346.7" y="72">XU316_RST</text>
<text x="43" y="74.5">120R@100MHz</text>
<text x="114.3" y="87.2">J201</text>
<text x="255.3" y="89.3">TP218</text>
<text x="78.7" y="91">C216</text>
<text x="78.7" y="93.6">10uF</text>
<text x="84.6" y="93.6">10V</text>
<text x="90.2" y="91">C217</text>
<text x="90.2" y="93.6">100nF</text>
<text x="255.3" y="91">I2C2_SDA</text>
<text x="346.7" y="91">ESP_IO40</text>
<text x="76.2" y="100.7">GND</text>
<text x="87.6" y="100.7">GND</text>
<text x="114.3" y="99.9">OLED I2C</text>
<text x="156.2" y="106.8">ESP_3V3</text>
<text x="171.5" y="106.8">ESP_3V3</text>
<text x="52" y="111.4">R225</text>
<text x="158.8" y="113.9">R227</text>
<text x="174" y="113.9">R228</text>
<text x="255.3" y="110.1">I2C2_SCL</text>
<text x="346.7" y="110.1">ESP_IO41</text>
<text x="158.8" y="116.4">4.7k</text>
<text x="174" y="116.4">4.7k</text>
<text x="54.5" y="120.2">22</text>
<text x="52" y="130.4">R226</text>
<text x="255.3" y="129.1">I2S_MCLK</text>
<text x="346.7" y="129.1">ESP_IO2</text>
<text x="54.5" y="139.3">22</text>
<text x="90.2" y="146.9">TPD1E04U04</text>
<text x="91.9" y="148.1">GND</text>
<text x="120.7" y="144.4">D202</text>
<text x="120.7" y="146.9">TPD1E04U04</text>
<text x="122.4" y="148.1">GND</text>
<text x="255.3" y="148.2">I2S_LRCK</text>
<text x="346.7" y="146.4">TP232</text>
<text x="346.7" y="148.2">ESP_IO46</text>
<text x="255.3" y="167.2">I2S_DIN_SEC</text>
<text x="346.7" y="167.2">GND</text>
<text x="346.7" y="176.9">GND</text>
<text x="346.7" y="184.5">TP234</text>
<text x="346.7" y="186.3">GND</text>
<text x="346.7" y="195.9">GND</text>
<text x="346.7" y="203.6">TP235</text>
<text x="346.7" y="205.3">GND</text>
<text x="346.7" y="215">GND</text>
<text x="255.3" y="224.4">I2S2_LRCLK</text>
</g>
<g font-size="1.8" fill="#0f0f0f">
<text x="67.3" y="68.2">OLED_3V3</text>
<text x="98.7" y="69.1" transform="rotate(-90 98.7 69.1)">OLED_3V3</text>
<text x="75.9" y="85.1" transform="rotate(-90 75.9 85.1)">OLED_3V3</text>
<text x="87.3" y="85.1" transform="rotate(-90 87.3 85.1)">OLED_3V3</text>
<text x="97.2" y="93.6">OLED_SCL</text>
<text x="97.2" y="91.1">OLED_3V3</text>
<text x="104.7" y="92.3">GND</text>
<text x="97.2" y="96.2">OLED_SDA</text>
<text x="67.3" y="114">OLED_SCL</text>
<text x="67.3" y="133">OLED_SDA</text>
<text x="71.8" y="144.4">OLED_SCL</text>
<text x="102.2" y="144.4">OLED_SDA</text>
</g>
<g font-size="1.8" fill="#a90000">
<text x="110.4" y="88.6">1</text>
<text x="110.4" y="91.2">2</text>
<text x="110.4" y="93.7">3</text>
<text x="110.4" y="96.3">4</text>
</g>
<g font-size="1.8" fill="#0000c2">
<text x="30.5" y="180.5">CONECTOR OLED (fase</text>
<text x="30.5" y="182.6">Pines</text>
<text x="30.5" y="184.6">R227/R228:</text>
<text x="36.8" y="182.6">en</text>
<text x="40.2" y="182.6">el</text>
<text x="43.1" y="182.6">orden</text>
<text x="43.4" y="184.6">segundo</text>
<text x="52.4" y="184.6">par</text>
<text x="53.5" y="180.5">2</text>
<text x="56.7" y="184.6">de</text>
<text x="60.1" y="184.6">pull-ups.</text>
<text x="62.1" y="182.6">de</text>
<text x="70.4" y="184.6">Con</text>
<text x="75.1" y="184.6">el</text>
<text x="78" y="184.6">MAX17048</text>
<text x="78.6" y="182.6">SSD1306:</text>
<text x="88.9" y="182.6">GND, VCC, SCL,</text>
<text x="89" y="184.6">y</text>
<text x="91.2" y="184.6">10</text>
<text x="94.7" y="184.6">cm</text>
<text x="98.7" y="184.6">de</text>
<text x="102.1" y="184.6">cable,</text>
<text x="105.3" y="182.6">SDA.</text>
<text x="109" y="184.6">el</text>
<text x="111.9" y="184.6">bus</text>
<text x="30.5" y="186.7">llega</text>
<text x="30.5" y="188.7">D201/D202:</text>
<text x="36.4" y="186.7">a</text>
<text x="38.7" y="186.7">~112</text>
<text x="43.4" y="188.7">0,5</text>
<text x="44.4" y="186.7">pF:</text>
<text x="47.6" y="188.7">pF</text>
<text x="48.4" y="186.7">4,7</text>
<text x="51" y="188.7">para</text>
<text x="52.6" y="186.7">k</text>
<text x="54.8" y="186.7">solos</text>
<text x="56.4" y="188.7">no</text>
<text x="59.9" y="188.7">consumir</text>
<text x="61" y="186.7">dan</text>
<text x="65.6" y="186.7">tr</text>
<text x="69.7" y="188.7">el</text>
<text x="71" y="186.7">446</text>
<text x="72.6" y="188.7">margen</text>
<text x="75.8" y="186.7">ns</text>
<text x="79.2" y="186.7">(&gt;</text>
<text x="80.8" y="188.7">de</text>
<text x="82.8" y="186.7">300</text>
<text x="84.2" y="188.7">capacidad.</text>
<text x="87.6" y="186.7">ns);</text>
<text x="92.4" y="186.7">con</text>
<text x="96.9" y="186.7">2,35</text>
<text x="102.3" y="186.7">k,</text>
<text x="105.1" y="186.7">223</text>
<text x="247.6" y="260.6">PUNTOS</text>
<text x="247.6" y="262.6">I2S:</text>
<text x="252.4" y="262.6">~0,3</text>
<text x="256.3" y="260.6">DE PRUEBA</text>
<text x="257.6" y="262.6">pF</text>
<text x="261" y="262.6">por</text>
<text x="265.2" y="262.6">pad</text>
<text x="268.4" y="260.6">(fase</text>
<text x="269.8" y="262.6">y</text>
<text x="274.4" y="260.6">2</text>
<text x="277.1" y="262.6">pF</text>
<text x="280.5" y="262.6">por</text>
<text x="283.5" y="260.6">pad</text>
<text x="284.8" y="262.6">tramo,</text>
<text x="292" y="262.6">despreciable</text>
<text x="298.8" y="260.6">mm</text>
<text x="303.3" y="260.6">sobre</text>
<text x="305.2" y="262.6">incluso</text>
<text x="309.7" y="260.6">la</text>
<text x="312.7" y="260.6">pista</text>
<text x="313.2" y="262.6">para</text>
<text x="318.5" y="260.6">o</text>
<text x="318.7" y="262.6">MCLK</text>
<text x="320.8" y="260.6">con</text>
<text x="324.8" y="262.6">de</text>
<text x="325.4" y="260.6">tramo</text>
<text x="328.2" y="262.6">24,576</text>
<text x="332.1" y="260.6">corto</text>
<text x="336.1" y="262.6">MHz.</text>
<text x="338.1" y="260.6">(fase</text>
<text x="247.6" y="264.6">I2S_BCLK</text>
<text x="247.6" y="266.7">(fase</text>
<text x="253.7" y="266.7">4);</text>
<text x="257.5" y="266.7">se</text>
<text x="257.7" y="264.6">no</text>
<text x="260.8" y="266.7">mide</text>
<text x="261.1" y="264.6">tiene</text>
<text x="266.5" y="266.7">en</text>
<text x="266.9" y="264.6">PT:</text>
<text x="269.9" y="266.7">el</text>
<text x="271" y="264.6">su</text>
<text x="272.8" y="266.7">pad</text>
<text x="274.3" y="264.6">pista</text>
<text x="277.4" y="266.7">2</text>
<text x="279.8" y="266.7">de</text>
<text x="280.1" y="264.6">corre</text>
<text x="283.2" y="266.7">R71</text>
<text x="286.2" y="264.6">en</text>
<text x="288.1" y="266.7">o</text>
<text x="289.6" y="264.6">el</text>
<text x="290.4" y="266.7">en</text>
<text x="292.5" y="264.6">haz</text>
<text x="293.8" y="266.7">el</text>
<text x="296.7" y="266.7">pad</text>
<text x="297" y="264.6">del</text>
<text x="301.1" y="264.6">bus</text>
<text x="301.4" y="266.7">1</text>
<text x="303.7" y="266.7">de</text>
<text x="305.6" y="264.6">sin</text>
<text x="307.1" y="266.7">C128</text>
<text x="309.6" y="264.6">hueco</text>
<text x="313.2" y="266.7">(cara</text>
<text x="316.4" y="264.6">para</text>
<text x="321.8" y="264.6">un</text>
<text x="325.2" y="264.6">pad</text>
<text x="329.8" y="264.6">en</text>
<text x="333.3" y="264.6">ninguna</text>
<text x="341.9" y="264.6">cara</text>
</g>
</svg>
